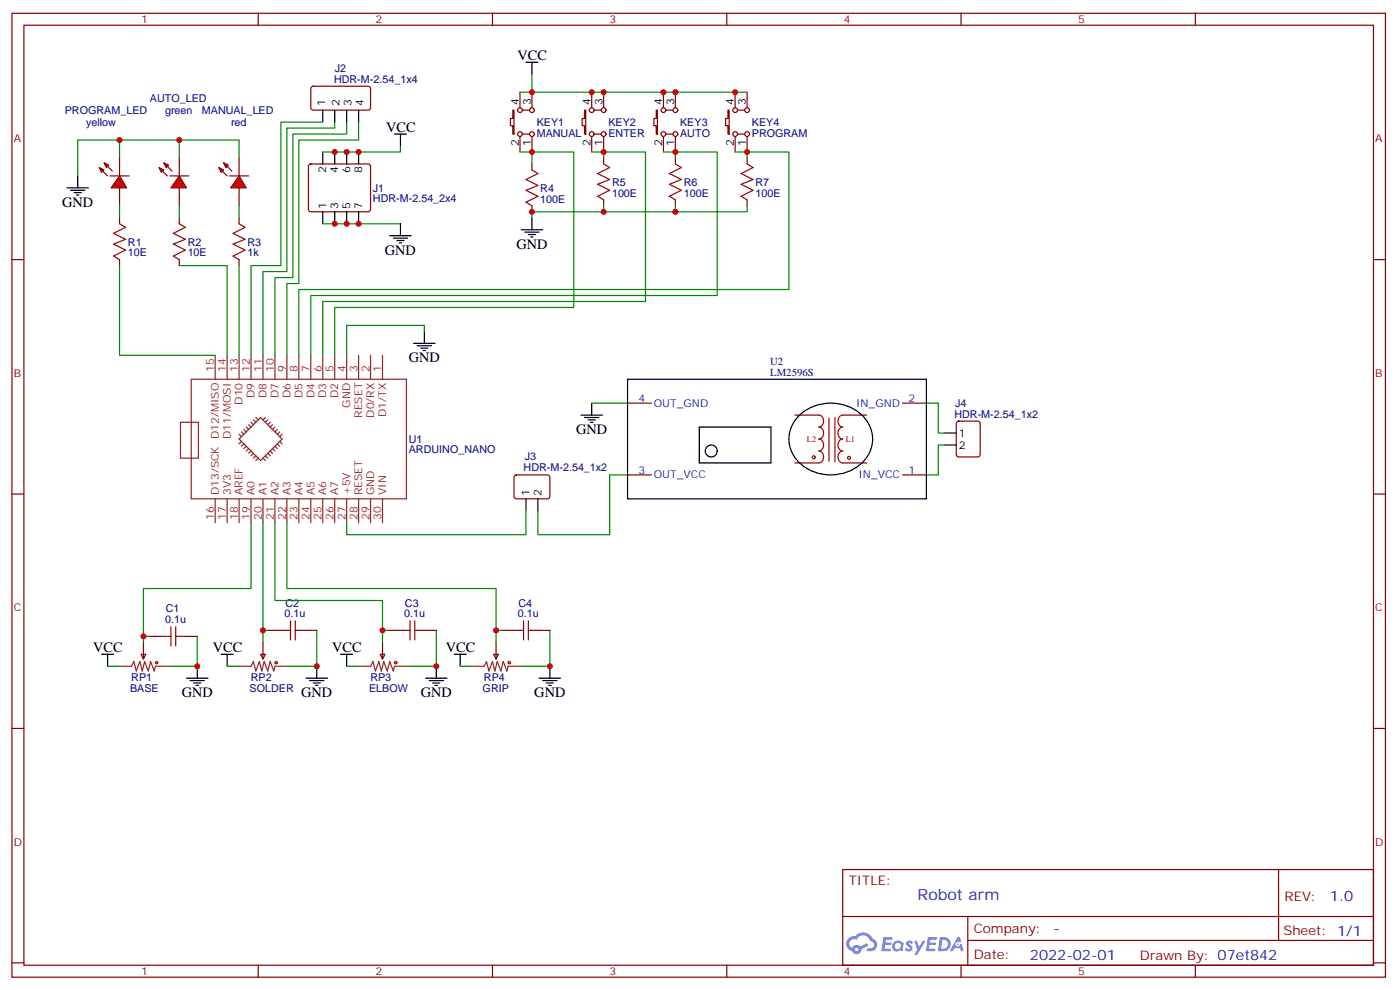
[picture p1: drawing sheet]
<svg xmlns="http://www.w3.org/2000/svg" width="413mm" height="292mm" viewBox="0 0 413 292" stroke-linecap="round" stroke-linejoin="round" font-family="sans-serif">
<g fill="none" stroke="#870000" stroke-width=".35">
<path d="M3.5 3.9h405.4v284.4h-405.4zM7.1 7.4h398.2v277.3h-398.2zM76.2 3.9v3.5M145.3 3.9v3.5M214.5 3.9v3.5M283.6 3.9v3.5M352.8 3.9v3.5M3.5 76.6h3.6M405.3 76.6h3.6M3.5 145.7h3.6M405.3 145.7h3.6M3.5 214.9h3.6"/>
<path d="M405.3 214.9h3.6M248.7 256.5h156.6v28.2h-156.6zM377.3 256.5v20.9M248.7 270.4h156.5M285.6 277.4h119.6M285.6 270.4v14.1M3.5 284h3.6M76.2 284.7v3.6M145.3 284.7v3.6M214.5 284.7v3.6M283.6 284.7v3.6M352.8 284.7v3.6"/>
<path d="M405.3 284h3.6"/>
</g>
<g fill="#5487ff">
<path d="M267.7 277.7a1.22 1.22 0 0 1 1.7 .2l-.4 .6a.47 .47 0 0 0-.3-.4 .47 .47 0 0 0-.5 .2l.1 .2a1.14 1.14 0 0 1 .8 1.8 1.14 1.14 0 0 1-1.9 0l-.2-.2 .5-.6 .7 .5a.29 .29 0 0 0 .3-.3 .29 .29 0 0 0-.2-.3 1.04 1.04 0 0 1-.6-1.7z"/>
<path d="M260.7 276.4h2.4l.3 .2-.2 .5-1.8 .1-.1 .8h1.5l.3 .4-.3 .4h-1.6l-.2 1.1h1.7l.2 .3-.2 .3-2.6 .1z"/>
<path d="M273.8 276.4h2.4l.3 .2-.1 .5-1.8 .1-.2 .8h1.6l.3 .4-.4 .4h-1.6l-.1 1.1h1.7l.2 .3-.2 .3-2.6 .1z"/>
<path d="M282.6 276.4h.7l.3 1.3-.6 .3a.69 .69 0 0 0-1 .3 .69 .69 0 0 0 .4 .9 .69 .69 0 0 0 .9-.6l.5-.2 .6 2.2h-.8l-.2-.9h-1.8l-.5 .9h-.8z"/>
<path d="M269.8 277.5h.8l.6 1.8 1.1-1.8h.9l-2.6 4.2h-.8l.9-1.5z"/>
<path d="M277.4 276.4l-.6 4.2h1.3a2.11 2.11 0 0 0 2.5-2.1 2.11 2.11 0 0 0-2.5-2.1zM278.1 277.2a1.39 1.39 0 0 1 1.7 1.4 1.39 1.39 0 0 1-1.8 1.3h-.3z"/>
<path d="M263.7 278.1a1.54 1.54 0 0 0-.1 2.1 1.54 1.54 0 0 0 2.2 .1l.6 .3 .3-2.3-.2-.3h-.4a1.49 1.49 0 0 0-2.4 .1zM264 279.1a.94 .94 0 0 1 1.8 0 .94 .94 0 0 1-1.8 0z"/>
<path d="M250.4 276.8a2.18 2.18 0 0 0 1.1 3.7 1.44 1.44 0 0 0 1.6 .9 1.44 1.44 0 0 0 1.2-1.4l2-1-.5-.8-1.9 1a1.47 1.47 0 0 0-2.4 .4 1.39 1.39 0 0 1-.7-1.9 1.39 1.39 0 0 1 2-.5 2.12 2.12 0 0 1 2.2-1.3 2.12 2.12 0 0 1 1.9 1.7 1.14 1.14 0 0 1 1.1 1.4 1.14 1.14 0 0 1-1.7 .7 .43 .43 0 0 0-.5 .4 .43 .43 0 0 0 .4 .5 1.98 1.98 0 0 0 2.5-1.2 1.98 1.98 0 0 0-1.2-2.6 3.1 3.1 0 0 0-5.3-.6l-.9 .1zM252.3 280.1a.55 .55 0 0 1 1.1 0 .55 .55 0 0 1-1.1 0z"/>
<circle cx="282.6" cy="278.5" r=".26"/>
</g>
<path d="M116.4 39.5h3.5M118.2 39.5v3.6M19.8 55.4h6.3M20.8 56.1h4.2M21.9 56.8h2.1M22.6 57.5h.7M22.9 51.9v3.5" fill="none" stroke="#000" stroke-width=".35"/>
<g fill="none" stroke="#8c2424" stroke-width=".35">
<path d="M56.4 111.9h63.5v35.2h-63.5zM63.5 104.8v7.1M67 104.8v7.1M70.6 104.8v7.1M74.1 104.8v7.1M77.6 104.8v7.1M81.1 104.8v7.1M84.7 104.8v7.1M88.2 104.8v7.1M91.7 104.8v7.1M95.2 104.8v7.1M98.8 104.8v7.1"/>
<path d="M102.3 104.8v7.1M105.8 104.8v7.1M109.4 104.8v7.1M112.9 104.8v7.1M53.3 124.6h5.3v10.5h-5.3zM70.6 129.5l6.3-6.3 6.4 6.3-6.4 6.4zM70.6 128.1l.7 .7M71.3 130.2l-.7 .7M71.3 127.4l.7 .7M72 130.9l-.7 .7M72 126.7l.7 .7M72.7 131.6l-.7 .7"/>
<path d="M72.7 126l.7 .7M73.4 132.3l-.7 .7M73.4 125.3l.7 .7M74.1 133l-.7 .7M74.1 124.6l.7 .7M74.8 133.7l-.7 .7M74.8 123.9l.7 .7M75.5 134.4l-.7 .7M75.5 123.2l.7 .7M76.2 135.1l-.7 .8M77.6 135.1l.7 .8M78.3 123.2l-.7 .7"/>
<path d="M78.3 134.4l.7 .7M79 123.9l-.7 .7M79 133.7l.7 .7M79.7 124.6l-.7 .7M79.7 133l.7 .7M80.4 125.3l-.7 .7M80.4 132.3l.7 .7M81.1 126l-.7 .7M81.1 131.6l.7 .7M81.8 126.7l-.7 .7M81.8 130.9l.7 .7M82.5 127.4l-.7 .7"/>
<path d="M82.5 130.2l.8 .7M83.3 128.1l-.8 .7M63.5 147.1v7.1M67 147.1v7.1M70.6 147.1v7.1M74.1 147.1v7.1M77.6 147.1v7.1M81.1 147.1v7.1M84.7 147.1v7.1M88.2 147.1v7.1M91.7 147.1v7.1M95.2 147.1v7.1"/>
<path d="M98.8 147.1v7.1M102.3 147.1v7.1M105.8 147.1v7.1M109.4 147.1v7.1M112.9 147.1v7.1"/>
</g>
<g fill="#f00" stroke="#870000" stroke-width=".35">
<path d="M35.3 51.9l2.1 3.5h-4.6z"/>
<path d="M32.5 51.9h5.6z"/>
</g>
<g fill="#870000" stroke="#870000" stroke-width=".35">
<path d="M30.3 50.5l1.4 1.4z"/>
<path d="M31.7 49.1l1.5 1.4z"/>
</g>
<g fill="#f00" stroke="#870000" stroke-width=".35">
<path d="M29.3 49.4l1.4 .7-.7 .7z"/>
<path d="M30.7 48l1.4 .7-.7 .7z"/>
</g>
<path d="M35.3 46.6v5.3M35.3 55.4v5.3" fill="none" stroke="#870000" stroke-width=".35"/>
<g fill="#f00" stroke="#870000" stroke-width=".35">
<path d="M52.9 51.9l2.1 3.5h-4.6z"/>
<path d="M50.1 51.9h5.6z"/>
</g>
<g fill="#870000" stroke="#870000" stroke-width=".35">
<path d="M48 50.5l1.4 1.4z"/>
<path d="M49.4 49.1l1.4 1.4z"/>
</g>
<g fill="#f00" stroke="#870000" stroke-width=".35">
<path d="M46.9 49.4l1.4 .7-.7 .7z"/>
<path d="M48.3 48l1.4 .7-.7 .7z"/>
</g>
<path d="M52.9 46.6v5.3M52.9 55.4v5.3" fill="none" stroke="#870000" stroke-width=".35"/>
<g fill="#f00" stroke="#870000" stroke-width=".35">
<path d="M70.6 51.9l2.1 3.5h-4.6z"/>
<path d="M67.7 51.9h5.7z"/>
</g>
<g fill="#870000" stroke="#870000" stroke-width=".35">
<path d="M65.6 50.5l1.4 1.4z"/>
<path d="M67 49.1l1.4 1.4z"/>
</g>
<g fill="#f00" stroke="#870000" stroke-width=".35">
<path d="M64.6 49.4l1.4 .7-.7 .7z"/>
<path d="M66 48l1.4 .7-.7 .7z"/>
</g>
<g fill="none" stroke="#870000" stroke-width=".35">
<path d="M92 25.6l.4-.2 16.5 .1 .5 .6-.1 6-.6 .4-16.5-.1-.5-.6v-5.7zM151.3 32.5h.4v7h-.4v-2.4h-.7v-2.1h.7zM153.5 27.2v4.6M154.2 32.5h2.1M154.2 39.5h2.1M157 27.2v4.6M172.5 32.5h.4v7h-.4v-2.4h-.7v-2.1h.7zM174.6 27.2v4.6M175.3 32.5h2.1M175.3 39.5h2.1M178.2 27.2v4.6M193.7 32.5h.3v7h-.3v-2.4h-.7v-2.1h.7z"/>
<path d="M195.8 27.2v4.6M196.5 32.5h2.1M196.5 39.5h2.1M199.3 27.2v4.6M214.8 32.5h.4v7h-.4v-2.4h-.7v-2.1h.7zM217 27.2v4.6M217.7 32.5h2.1M217.7 39.5h2.1M220.5 27.2v4.6M70.6 46.6v5.3M70.6 55.4v5.3M91.3 48.6l.4-.2h17l.5 .2 .2 .5v12.7l-.3 .5-.4 .2h-17l-.5-.3-.2-.4v-12.7z"/>
<path d="M153.5 40.3v4.5M157 40.3v4.5M157 48.4v1.7M174.6 40.3v4.5M178.2 40.3v4.5M178.2 46.6v1.8M178.2 58.9v1.8M195.8 40.3v4.5M199.3 40.3v4.5M199.3 46.6v1.8M199.3 58.9v1.8M217 40.3v4.5"/>
<path d="M220.5 40.3v4.5M220.5 46.6v1.8M220.5 58.9v1.8M35.3 64.2v1.8M35.3 76.6v1.8M52.9 64.2v1.8M52.9 76.6v1.8M70.6 64.2v1.8M70.6 76.6v1.8M157 60.7v1.8M185.2 118.9h7.1M266.3 118.9h7.1"/>
<path d="M234.6 136.6h7.1M234.6 122.4h7.1M248.7 136.6h7.1M248.7 122.4h7.1M282.5 124.4l.4-.2h5.7l.6 .4 .1 9.5-.5 .6-5.9 .1-.6-.5-.1-9.4zM151.9 140.3l.5-.2h9.4l.5 .7-.1 5.9-.6 .4h-9.5l-.4-.7v-5.6zM185.2 140.1h7.1M266.3 140.1h7.1M41.6 193h1.4l-.7 1.4zM42.3 189.5v4.9M44.1 187.7h3.5M54.7 187.7h3.5"/>
<path d="M76.9 193h1.4l-.7 1.4zM77.6 189.5v4.9M79.4 185.9h3.5M90 185.9h3.5M112.2 193h1.4l-.7 1.4zM112.9 189.5v4.9M114.7 185.9h3.5M125.2 185.9h3.6M145.7 193h1.4l-.7 1.4zM146.4 189.5v4.9M148.2 185.9h3.5M158.7 185.9h3.6"/>
<circle cx="153.5" cy="32.5" r=".71"/>
<circle cx="153.5" cy="39.5" r=".71"/>
<circle cx="157" cy="32.5" r=".71"/>
<circle cx="157" cy="39.5" r=".71"/>
<circle cx="174.6" cy="39.5" r=".71"/>
<circle cx="174.6" cy="32.5" r=".71"/>
<circle cx="178.2" cy="32.5" r=".71"/>
<circle cx="178.2" cy="39.5" r=".71"/>
<circle cx="195.8" cy="39.5" r=".71"/>
<circle cx="195.8" cy="32.5" r=".71"/>
<circle cx="199.3" cy="39.5" r=".71"/>
<circle cx="199.3" cy="32.5" r=".71"/>
<circle cx="217" cy="39.5" r=".71"/>
<circle cx="217" cy="32.5" r=".71"/>
<circle cx="220.5" cy="39.5" r=".71"/>
<circle cx="220.5" cy="32.5" r=".71"/>
</g>
<g fill="none" stroke="#a10000" stroke-width=".35">
<path d="M157 50.1l1.7 1.1-3.5 1.8 3.5 1.7-3.5 1.4 3.5 1.8-3.5 1.8 1.8 1M178.2 48.4l1.7 1-3.5 1.8 3.5 1.8-3.5 1.4 3.5 1.7-3.5 1.8 1.8 1M199.3 48.4l1.8 1-3.5 1.8 3.5 1.8-3.5 1.4 3.5 1.7-3.5 1.8 1.7 1M220.5 48.4l1.7 1-3.5 1.8 3.5 1.8-3.5 1.4 3.5 1.7-3.5 1.8 1.8 1M35.3 66l1.7 1.1-3.5 1.7 3.5 1.8-3.5 1.4 3.5 1.8-3.5 1.7 1.8 1.1M52.9 66l1.8 1.1-3.5 1.7 3.5 1.8-3.5 1.4 3.5 1.8-3.5 1.7 1.7 1.1M70.6 66l1.7 1.1-3.5 1.7 3.5 1.8-3.5 1.4 3.5 1.8-3.5 1.7 1.8 1.1M241.7 122.4a1.81 1.81 0 0 1 1.4 1.8 1.81 1.81 0 0 1-1.4 1.8 1.81 1.81 0 0 1 1.4 1.7 1.81 1.81 0 0 1-1.4 1.8 1.81 1.81 0 0 1 1.4 1.8 1.81 1.81 0 0 1-1.4 1.7 1.81 1.81 0 0 1 1.4 1.8 1.81 1.81 0 0 1-1.4 1.8M244.7 123.3v12.7M246.4 123.2v13M248.7 122.4a1.81 1.81 0 0 0-1.4 1.8 1.81 1.81 0 0 0 1.4 1.8 1.81 1.81 0 0 0-1.4 1.7 1.81 1.81 0 0 0 1.4 1.8 1.81 1.81 0 0 0-1.4 1.8 1.81 1.81 0 0 0 1.4 1.7 1.81 1.81 0 0 0-1.4 1.8 1.81 1.81 0 0 0 1.4 1.8M47.6 187.7h2.8"/>
<path d="M50.4 184.9v5.6M51.9 187.7h2.8M51.9 184.9v5.6M82.9 185.9h2.8M85.7 183.1v5.7M87.1 185.9h2.9M87.1 183.1v5.7M118.2 185.9h2.8M121 183.1v5.7M122.4 185.9h2.8M122.4 183.1v5.7M151.7 185.9h2.8"/>
<path d="M154.5 183.1v5.7M155.9 185.9h2.8M155.9 183.1v5.7"/>
<circle cx="240.2" cy="134.9" r=".44"/>
<circle cx="250.6" cy="135.1" r=".44"/>
<circle cx="46.2" cy="195.5" r=".35"/>
<circle cx="81.5" cy="195.5" r=".35"/>
<circle cx="116.8" cy="195.5" r=".35"/>
<circle cx="150.3" cy="195.5" r=".35"/>
</g>
<g fill="none" stroke="#008700" stroke-width=".35">
<path d="M95.2 36h-12.3v42.4h-8.8v26.4M98.8 36v1.8h-14.1v42.3h-7.1v24.7M102.3 36v3.5h-15.9v42.4h-5.3v22.9M105.8 36v5.3h-17.6v42.3h-3.5v21.2M153.5 27.2h67M157 21.9v5.3M35.3 46.6v-5.3h-12.4v10.6M35.3 41.3h17.6v5.3M52.9 41.3h17.7v5.3M118.2 43.1v1.7h-23M153.5 44.8h3.5v3.6M157 44.8h12.3v45.9h-70.5v14.1"/>
<path d="M174.6 44.8h3.6v1.8M178.2 44.8h12.3v44.1h-95.3v15.9M195.8 44.8h3.5v1.8M199.3 44.8h12.4v42.4h-120v17.6M217 44.8h3.5v1.8M220.5 44.8h12.3v40.6h-144.6v19.4M35.3 78.4v26.4h28.2M35.3 60.7v3.5M52.9 78.4h14.1v26.4M52.9 60.7v3.5M70.6 60.7v3.5M70.6 78.4v26.4"/>
<path d="M95.2 66h23M178.2 60.7v1.8h-21.2v1.7M199.3 60.7v1.8h-21.1M220.5 60.7v1.8h-21.2M125.2 97.8v-1.8h-22.9v8.8M174.6 118.9h10.6M273.4 118.9h3.5v8.8h1.8M278.7 131.3h-1.8v8.8h-3.5M74.1 154.2v19.4h-31.8v15.9M77.6 154.2v35.3M81.1 154.2v22.9h31.8v12.4M84.7 154.2v19.4h61.7v15.9"/>
<path d="M155.2 150.7v7h-52.9v-3.5M185.2 140.1h-5.3v17.6h-21.2v-7M31.7 196.5h3.6M42.3 187.7h1.8M58.2 187.7v8.8h-8.8M67 196.5h3.6M77.6 185.9h1.8M93.5 185.9v10.6h-8.8M102.3 196.5h3.5M112.9 185.9h1.8M128.8 185.9v10.6h-8.9M135.8 196.5h3.5"/>
<path d="M146.4 185.9h1.8M162.3 185.9v10.6h-8.8"/>
</g>
<g fill="none" stroke="#000" stroke-width=".35">
<path d="M155.2 18.4h3.5M157 18.4v3.5M95.2 32.5v3.5M98.8 32.5v3.5M102.3 32.5v3.5M105.8 32.5v3.5M95.2 44.8v3.6M98.8 44.8v3.6M102.3 44.8v3.6M105.8 44.8v3.6M95.2 62.5v3.5M98.8 62.5v3.5"/>
<path d="M102.3 62.5v3.5M105.8 62.5v3.5M115 69.5h6.4M116.1 70.2h4.2M117.1 70.9h2.1M117.8 71.6h.7M118.2 66v3.5M153.8 67.8h6.4M154.9 68.5h4.2M155.9 69.2h2.1M156.6 69.9h.7M157 64.2v3.6"/>
<path d="M125.2 97.8v3.5M122.1 101.3h6.3M123.1 102h4.3M124.2 102.7h2.1M124.9 103.4h.7M174.6 118.9v3.5M185.2 111.9h88.2v35.2h-88.2zM171.4 122.4h6.4M172.5 123.2h4.2M173.6 123.9h2.1M174.3 124.6h.7M206.4 126h21.1v10.6h-21.1z"/>
<path d="M235.5 122.9a13.5 13.5 0 0 1 20.8 2 10 10 0 0 1-5.7 14.1 13.2 13.2 0 0 1-17-5.9 9.4 9.4 0 0 1 1.9-10.2zM278.7 127.7h3.5M278.7 131.3h3.5M155.2 147.1v3.6M158.7 147.1v3.6M30 193h3.5M31.7 193v3.5M58.2 196.5v3.6M65.3 193h3.5M67 193v3.5M93.5 196.5v3.6M100.5 193h3.6"/>
<path d="M102.3 193v3.5M128.8 196.5v3.6M134.1 193h3.5M135.8 193v3.5M162.3 196.5v3.6M55 200.1h6.4M56.1 200.8h4.2M57.1 201.5h2.2M57.9 202.2h.7M90.3 200.1h6.4M91.4 200.8h4.2M92.4 201.5h2.1"/>
<path d="M93.1 202.2h.7M125.6 200.1h6.3M126.6 200.8h4.3M127.7 201.5h2.1M128.4 202.2h.7M159.1 200.1h6.4M160.2 200.8h4.2M161.2 201.5h2.1M161.9 202.2h.7"/>
<circle cx="209.9" cy="133" r="1.76"/>
</g>
<path d="M35.3 196.5h3.5l.7-1.4 .7 2.8 1.1-2.8 .7 2.8 .7-2.8 1 2.8 .7-2.8 1.1 2.8 .4-1.4h3.5M70.6 196.5h3.5l.7-1.4 .7 2.8 1.1-2.8 .7 2.8 .7-2.8 1 2.8 .7-2.8 1.1 2.8 .3-1.4h3.6M105.8 196.5h3.6l.7-1.4 .7 2.8 1-2.8 .7 2.8 .7-2.8 1.1 2.8 .7-2.8 1.1 2.8 .3-1.4h3.5M139.3 196.5h3.6l.7-1.4 .7 2.8 1-2.8 .7 2.8 .8-2.8 1 2.8 .7-2.8 1.1 2.8 .3-1.4h3.6" fill="none" stroke="#8c2424" stroke-width=".35"/>
<g fill="#c00">
<circle cx="35.3" cy="41.3" r=".88"/>
<circle cx="52.9" cy="41.3" r=".88"/>
<circle cx="98.8" cy="44.8" r=".88"/>
<circle cx="102.3" cy="44.8" r=".88"/>
<circle cx="105.8" cy="44.8" r=".88"/>
<circle cx="98.8" cy="66" r=".88"/>
<circle cx="102.3" cy="66" r=".88"/>
<circle cx="105.8" cy="66" r=".88"/>
<circle cx="157" cy="44.8" r=".88"/>
<circle cx="157" cy="62.5" r=".88"/>
<circle cx="178.2" cy="62.5" r=".88"/>
<circle cx="199.3" cy="62.5" r=".88"/>
<circle cx="220.5" cy="44.8" r=".88"/>
<circle cx="199.3" cy="44.8" r=".88"/>
<circle cx="178.2" cy="44.8" r=".88"/>
<circle cx="157" cy="27.2" r=".88"/>
<circle cx="174.6" cy="27.2" r=".88"/>
<circle cx="178.2" cy="27.2" r=".88"/>
<circle cx="195.8" cy="27.2" r=".88"/>
<circle cx="199.3" cy="27.2" r=".88"/>
<circle cx="217" cy="27.2" r=".88"/>
<circle cx="42.3" cy="187.7" r=".88"/>
<circle cx="58.2" cy="196.5" r=".88"/>
<circle cx="93.5" cy="196.5" r=".88"/>
<circle cx="128.8" cy="196.5" r=".88"/>
<circle cx="146.4" cy="185.9" r=".88"/>
<circle cx="162.3" cy="196.5" r=".88"/>
<circle cx="112.9" cy="185.9" r=".88"/>
<circle cx="77.6" cy="185.9" r=".88"/>
</g>
<text font-size="4.6" fill="#00f" x="270.8" y="265.5">Robot arm</text>
<g font-size="4.2">
<text x="152.8" y="17.7">VCC</text>
<text x="113.9" y="38.8">VCC</text>
<text x="18.3" y="61.1">GND</text>
<text x="113.6" y="75.2">GND</text>
<text x="152.4" y="73.4">GND</text>
<text x="120.6" y="106.9">GND</text>
<text x="170" y="128.1">GND</text>
<text x="27.5" y="192.3">VCC</text>
<text x="62.8" y="192.3">VCC</text>
<text x="98.1" y="192.3">VCC</text>
<text x="131.6" y="192.3">VCC</text>
<text x="53.6" y="205.7">GND</text>
<text x="88.9" y="205.7">GND</text>
<text x="124.2" y="205.7">GND</text>
<text x="157.7" y="205.7">GND</text>
</g>
<g font-size="4.2" fill="#00f">
<text x="392.5" y="265.8">1.0</text>
<text x="310.9" y="275.3">-</text>
<text x="304" y="283.1">2022-02-01</text>
</g>
<g font-size="3.9" fill="#800">
<text x="250.5" y="261.1">TITLE:</text>
<text x="379.1" y="265.8">REV:</text>
<text x="287.4" y="275.3">Company:</text>
<text x="378.7" y="275.9">Sheet: 1/1</text>
<text x="287.4" y="283">Date:</text>
<text x="336.4" y="283.1">Drawn By: 07et842</text>
</g>
<g font-size="3.2" fill="#800">
<text x="41.6" y="6.9">1</text>
<text x="110.8" y="6.9">2</text>
<text x="179.9" y="6.9">3</text>
<text x="249.1" y="6.9">4</text>
<text x="318.2" y="6.9">5</text>
<text x="4.1" y="42">A</text>
<text x="405.9" y="42">A</text>
<text x="4.1" y="111.2">B</text>
<text x="405.9" y="111.2">B</text>
<text x="4.1" y="180.3">C</text>
<text x="405.9" y="180.3">C</text>
<text x="4.1" y="249.4">D</text>
<text x="405.9" y="249.4">D</text>
<text x="41.6" y="287.7">1</text>
<text x="110.8" y="287.7">2</text>
<text x="179.9" y="287.7">3</text>
<text x="249.1" y="287.7">4</text>
<text x="318.2" y="287.7">5</text>
</g>
<g font-size="3.2" fill="#000080">
<text x="98.8" y="21.2">J2</text>
<text x="98.6" y="24.4">HDR-M-2.54_1x4</text>
<text x="19.1" y="33.6">PROGRAM_LED</text>
<text x="44.3" y="30.1">AUTO_LED</text>
<text x="48.7" y="33.6">green</text>
<text x="59.6" y="33.6">MANUAL_LED</text>
<text x="25.4" y="37.2">yellow</text>
<text x="68.2" y="37.2">red</text>
<text x="158.4" y="40.3">MANUAL</text>
<text x="158.4" y="37.2">KEY1</text>
<text x="179.6" y="40.3">ENTER</text>
<text x="179.6" y="37.2">KEY2</text>
<text x="200.7" y="40.3">AUTO</text>
<text x="200.7" y="37.2">KEY3</text>
<text x="221.9" y="40.3">PROGRAM</text>
<text x="221.9" y="37.2">KEY4</text>
<text x="110.1" y="59.7">HDR-M-2.54_2x4</text>
<text x="110.1" y="56.6">J1</text>
<text x="159.5" y="59.7">100E</text>
<text x="159.5" y="56.6">R4</text>
<text x="180.6" y="58">100E</text>
<text x="180.6" y="54.8">R5</text>
<text x="201.8" y="58">100E</text>
<text x="201.8" y="54.8">R6</text>
<text x="223" y="58">100E</text>
<text x="223" y="54.8">R7</text>
<text x="37.7" y="75.6">10E</text>
<text x="37.7" y="72.4">R1</text>
<text x="55.4" y="75.6">10E</text>
<text x="55.4" y="72.4">R2</text>
<text x="73" y="75.6">1k</text>
<text x="73" y="72.4">R3</text>
<text x="227.3" y="107.7">U2</text>
<text x="227.3" y="110.8">LM2596S</text>
<text x="281.9" y="120">J4</text>
<text x="281.7" y="123.2">HDR-M-2.54_1x2</text>
<text x="120.6" y="130.6">U1</text>
<text x="120.6" y="133.8">ARDUINO_NANO</text>
<text x="154.9" y="135.8">J3</text>
<text x="154.5" y="139">HDR-M-2.54_1x2</text>
<text x="84.2" y="178.9">C2</text>
<text x="119.5" y="178.9">C3</text>
<text x="153" y="178.9">C4</text>
<text x="48.7" y="183.8">0.1u</text>
<text x="49" y="180.7">C1</text>
<text x="84" y="182.1">0.1u</text>
<text x="119.3" y="182.1">0.1u</text>
<text x="152.8" y="182.1">0.1u</text>
<text x="38.7" y="201">RP1</text>
<text x="74" y="201">RP2</text>
<text x="109.3" y="201">RP3</text>
<text x="142.8" y="201">RP4</text>
<text x="38.4" y="204.2">BASE</text>
<text x="73.6" y="204.2">SOLDER</text>
<text x="108.9" y="204.2">ELBOW</text>
<text x="142.4" y="204.2">GRIP</text>
</g>
<g font-size="3.2">
<text x="96" y="31.2" transform="rotate(-90 96 31.2)">1</text>
<text x="100.2" y="31.2" transform="rotate(-90 100.2 31.2)">2</text>
<text x="103.7" y="31.2" transform="rotate(-90 103.7 31.2)">3</text>
<text x="107.2" y="31.2" transform="rotate(-90 107.2 31.2)">4</text>
<text x="153.1" y="31.1" transform="rotate(-90 153.1 31.1)">4</text>
<text x="156.6" y="31.1" transform="rotate(-90 156.6 31.1)">3</text>
<text x="174.3" y="31.1" transform="rotate(-90 174.3 31.1)">4</text>
<text x="177.8" y="31.1" transform="rotate(-90 177.8 31.1)">3</text>
<text x="195.4" y="31.1" transform="rotate(-90 195.4 31.1)">4</text>
<text x="199" y="31.1" transform="rotate(-90 199 31.1)">3</text>
<text x="216.6" y="31.1" transform="rotate(-90 216.6 31.1)">4</text>
<text x="220.1" y="31.1" transform="rotate(-90 220.1 31.1)">3</text>
<text x="153.1" y="43" transform="rotate(-90 153.1 43)">2</text>
<text x="156.6" y="43" transform="rotate(-90 156.6 43)">1</text>
<text x="174.3" y="43" transform="rotate(-90 174.3 43)">2</text>
<text x="177.8" y="43" transform="rotate(-90 177.8 43)">1</text>
<text x="195.4" y="43" transform="rotate(-90 195.4 43)">2</text>
<text x="199" y="43" transform="rotate(-90 199 43)">1</text>
<text x="216.6" y="43" transform="rotate(-90 216.6 43)">2</text>
<text x="220.1" y="43" transform="rotate(-90 220.1 43)">1</text>
<text x="96.3" y="51.1" transform="rotate(-90 96.3 51.1)">2</text>
<text x="99.8" y="51.1" transform="rotate(-90 99.8 51.1)">4</text>
<text x="103.4" y="51.1" transform="rotate(-90 103.4 51.1)">6</text>
<text x="106.9" y="51.1" transform="rotate(-90 106.9 51.1)">8</text>
<text x="96.3" y="61.8" transform="rotate(-90 96.3 61.8)">1</text>
<text x="99.8" y="61.8" transform="rotate(-90 99.8 61.8)">3</text>
<text x="103.4" y="61.8" transform="rotate(-90 103.4 61.8)">5</text>
<text x="106.9" y="61.8" transform="rotate(-90 106.9 61.8)">7</text>
<text x="282.9" y="128.8">1</text>
<text x="282.9" y="132.3">2</text>
<text x="156.3" y="146.4" transform="rotate(-90 156.3 146.4)">1</text>
<text x="159.8" y="146.4" transform="rotate(-90 159.8 146.4)">2</text>
</g>
<g font-size="3.2" fill="#8d2323">
<text x="63.1" y="109.7" transform="rotate(-90 63.1 109.7)">15</text>
<text x="66.7" y="109.7" transform="rotate(-90 66.7 109.7)">14</text>
<text x="70.2" y="109.7" transform="rotate(-90 70.2 109.7)">13</text>
<text x="73.7" y="109.7" transform="rotate(-90 73.7 109.7)">12</text>
<text x="77.3" y="109.7" transform="rotate(-90 77.3 109.7)">11</text>
<text x="80.8" y="109.7" transform="rotate(-90 80.8 109.7)">10</text>
<text x="84.3" y="109.7" transform="rotate(-90 84.3 109.7)">9</text>
<text x="87.8" y="109.7" transform="rotate(-90 87.8 109.7)">8</text>
<text x="91.4" y="109.7" transform="rotate(-90 91.4 109.7)">7</text>
<text x="94.9" y="109.7" transform="rotate(-90 94.9 109.7)">6</text>
<text x="98.4" y="109.7" transform="rotate(-90 98.4 109.7)">5</text>
<text x="102" y="109.7" transform="rotate(-90 102 109.7)">4</text>
<text x="105.5" y="109.7" transform="rotate(-90 105.5 109.7)">3</text>
<text x="109" y="109.7" transform="rotate(-90 109 109.7)">2</text>
<text x="112.5" y="109.7" transform="rotate(-90 112.5 109.7)">1</text>
<text x="71.6" y="119.4" transform="rotate(-90 71.6 119.4)">D10</text>
<text x="75.1" y="117.4" transform="rotate(-90 75.1 117.4)">D9</text>
<text x="78.7" y="117.4" transform="rotate(-90 78.7 117.4)">D8</text>
<text x="82.2" y="117.4" transform="rotate(-90 82.2 117.4)">D7</text>
<text x="85.7" y="117.4" transform="rotate(-90 85.7 117.4)">D6</text>
<text x="89.3" y="117.4" transform="rotate(-90 89.3 117.4)">D5</text>
<text x="92.8" y="117.4" transform="rotate(-90 92.8 117.4)">D4</text>
<text x="96.3" y="117.4" transform="rotate(-90 96.3 117.4)">D3</text>
<text x="99.8" y="117.4" transform="rotate(-90 99.8 117.4)">D2</text>
<text x="103.4" y="120.2" transform="rotate(-90 103.4 120.2)">GND</text>
<text x="106.9" y="123.3" transform="rotate(-90 106.9 123.3)">RESET</text>
<text x="110.4" y="123.2" transform="rotate(-90 110.4 123.2)">D0/RX</text>
<text x="113.9" y="123" transform="rotate(-90 113.9 123)">D1/TX</text>
<text x="68.1" y="129.5" transform="rotate(-90 68.1 129.5)">D11/MOSI</text>
<text x="64.6" y="146.1" transform="rotate(-90 64.6 146.1)">D13/SCK D12/MISO</text>
<text x="68.1" y="146.1" transform="rotate(-90 68.1 146.1)">3V3</text>
<text x="71.6" y="146.1" transform="rotate(-90 71.6 146.1)">AREF</text>
<text x="75.1" y="146.1" transform="rotate(-90 75.1 146.1)">A0</text>
<text x="78.7" y="146.1" transform="rotate(-90 78.7 146.1)">A1</text>
<text x="82.2" y="146.1" transform="rotate(-90 82.2 146.1)">A2</text>
<text x="85.7" y="146.1" transform="rotate(-90 85.7 146.1)">A3</text>
<text x="89.3" y="146.1" transform="rotate(-90 89.3 146.1)">A4</text>
<text x="92.8" y="146.1" transform="rotate(-90 92.8 146.1)">A5</text>
<text x="96.3" y="146.1" transform="rotate(-90 96.3 146.1)">A6</text>
<text x="99.8" y="146.1" transform="rotate(-90 99.8 146.1)">A7</text>
<text x="103.4" y="146.1" transform="rotate(-90 103.4 146.1)">+5V</text>
<text x="106.9" y="146.1" transform="rotate(-90 106.9 146.1)">RESET</text>
<text x="110.4" y="146.1" transform="rotate(-90 110.4 146.1)">GND</text>
<text x="113.9" y="146.1" transform="rotate(-90 113.9 146.1)">VIN</text>
<text x="63.1" y="153.3" transform="rotate(-90 63.1 153.3)">16</text>
<text x="66.7" y="153.3" transform="rotate(-90 66.7 153.3)">17</text>
<text x="70.2" y="153.3" transform="rotate(-90 70.2 153.3)">18</text>
<text x="73.7" y="153.3" transform="rotate(-90 73.7 153.3)">19</text>
<text x="77.3" y="153.3" transform="rotate(-90 77.3 153.3)">20</text>
<text x="80.8" y="153.3" transform="rotate(-90 80.8 153.3)">21</text>
<text x="84.3" y="153.3" transform="rotate(-90 84.3 153.3)">22</text>
<text x="87.8" y="153.3" transform="rotate(-90 87.8 153.3)">23</text>
<text x="91.4" y="153.3" transform="rotate(-90 91.4 153.3)">24</text>
<text x="94.9" y="153.3" transform="rotate(-90 94.9 153.3)">25</text>
<text x="98.4" y="153.3" transform="rotate(-90 98.4 153.3)">26</text>
<text x="102" y="153.3" transform="rotate(-90 102 153.3)">27</text>
<text x="105.5" y="153.3" transform="rotate(-90 105.5 153.3)">28</text>
<text x="109" y="153.3" transform="rotate(-90 109 153.3)">29</text>
<text x="112.5" y="153.3" transform="rotate(-90 112.5 153.3)">30</text>
</g>
<g font-size="3.2" fill="#00f">
<text x="188.5" y="118.6">4</text>
<text x="193" y="120">OUT_GND</text>
<text x="252.6" y="120">IN_GND</text>
<text x="268.1" y="118.6">2</text>
<text x="188.5" y="139.7">3</text>
<text x="193" y="141.1">OUT_VCC</text>
<text x="253.3" y="141.1">IN_VCC</text>
<text x="268.1" y="139.7">1</text>
</g>
<g font-size="2.5" fill="#a00000">
<text x="238.2" y="130.2">L2</text>
<text x="249.6" y="130.2">L1</text>
</g>
</svg>
